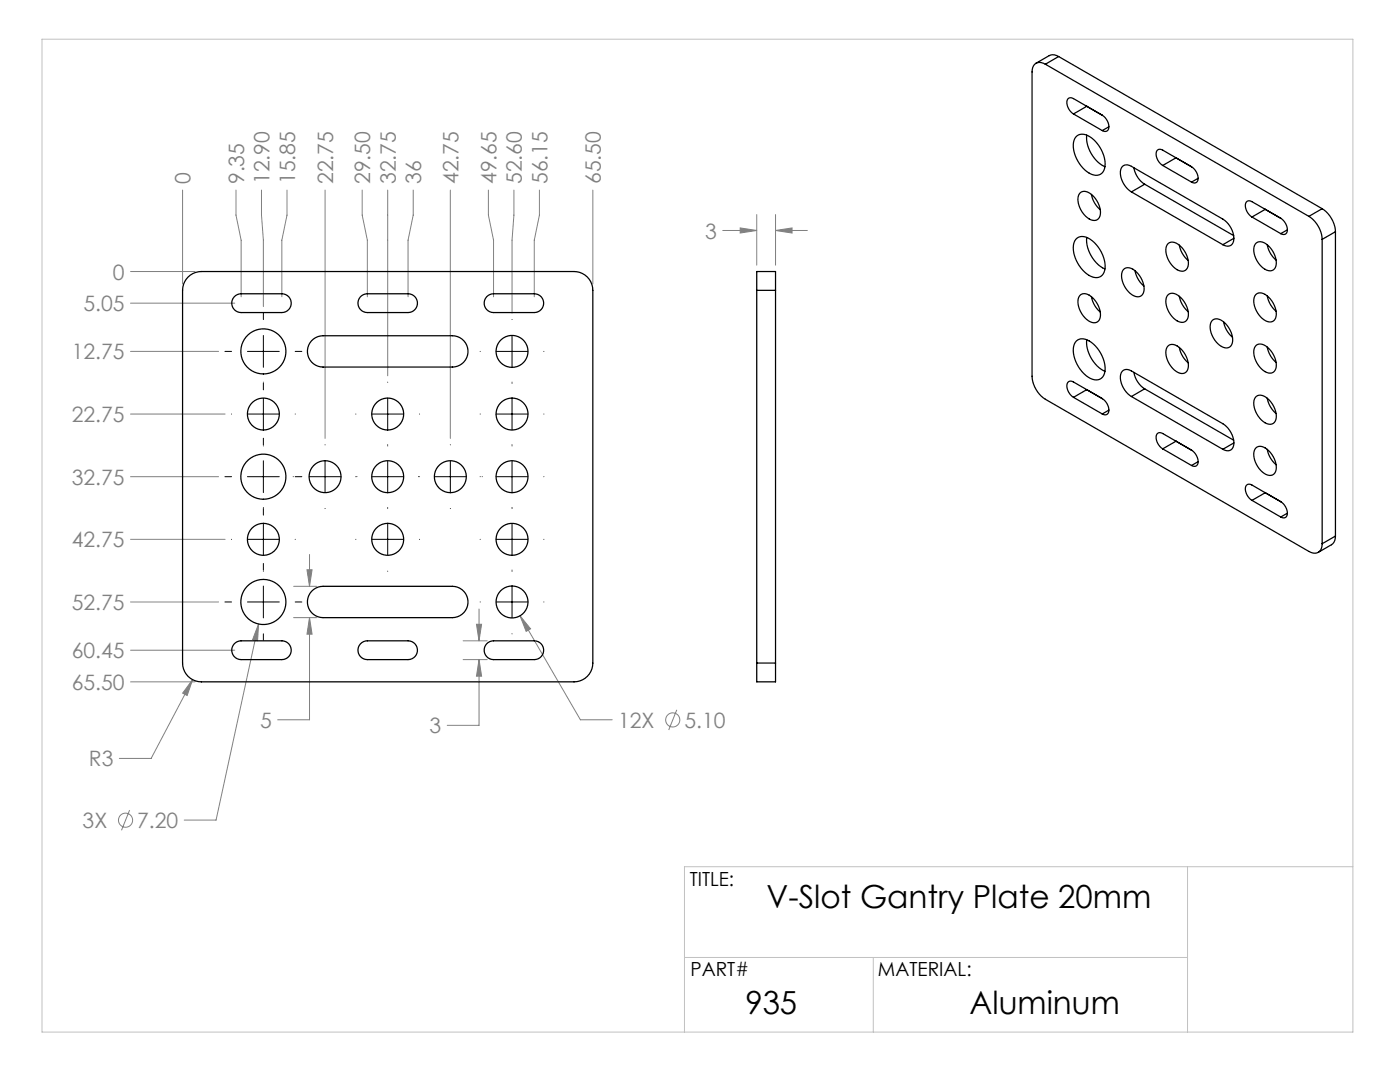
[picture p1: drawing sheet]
<svg xmlns="http://www.w3.org/2000/svg" width="279mm" height="216mm" viewBox="0 0 279 216" stroke-linecap="round" stroke-linejoin="round" font-family="sans-serif">
<g fill="none" stroke="#808080" stroke-width=".2">
<path d="M36.4 37.9v18.8M47.1 37.9v5l1 5v11.3M52.2 37.9v5l.4 5v13.3M57.3 37.9v5l-1.1 5v11.3M64.9 37.9v49.6M72.3 37.9v5l1 5v11.3M77.4 37.9v37.1M82.5 37.9v5l-1.1 5v11.3M89.9 37.9v49.6M97.5 37.9v5l1 5v11.3M102.6 37.9v5l-.4 5v14.6M107.7 37.9v5l-1.1 5v11.3"/>
<path d="M118.3 37.9v18.8M26 54.2h12.9M144.2 46h6.8M147.7 45.5l3.3 .5-3.3 .5zM151 42.8v10.1M154.8 46l3.3-.5v1zM154.8 42.8v10.1M154.8 46h6.3M26 60.5h20.9M26 70.1h17.6M26 82.6h18.9M26 95.1h17.6"/>
<path d="M26 107.6h18.9M58.6 117h4.6M61.3 113.7h1l-.5 3.3zM61.8 110.6v6.4M26 120.1h17.6M26 129.7h20.9M26 136.1h12.9M38.4 135.6l-1.1 3.2-.8-.5zM38.4 135.6l-8.2 15.7h-6.4M51.6 124.5l-.2 3.4-1-.3zM51.6 124.5l-8.5 39.1h-6.3M58.6 123.2h4.6"/>
<path d="M61.8 123.2l.5 3.3h-1zM61.8 123.2v20.4h-6.4M92.4 127.9h4.8M92.4 131.6h4.8M95.1 124.6h1l-.5 3.3zM95.6 131.6l.5 3.3h-1zM95.6 131.6v13.1h-6.3M95.6 121.5v6.4M103.8 122.9l2.1 2.6-.9 .5zM103.8 122.9l12 20.7h6.4M135.1 141.6l-1.6 4.1M25.9 161.6l-1.6 4.1"/>
<circle cx="134.3" cy="143.7" r="1.41"/>
<circle cx="25.1" cy="163.7" r="1.41"/>
</g>
<g fill="none" stroke="#000" stroke-width=".2">
<path d="M44.9 70.1h1.3M49.4 70.1h6.3M52.6 62.4v1.4M52.6 66.9v6.4M52.6 76.3h.1M52.6 76.5v1.3M52.6 79.4v6.4M58.9 70.1h1.3M77.4 76.3h.1M77.4 79.4v6.4M95.8 70.1h.1M99 70.1h6.4"/>
<path d="M102.2 63.8h.1M102.2 66.9v6.4M102.2 76.3h.1M102.2 76.5h.1M102.2 79.4v6.4M108.5 70.1h.1M44.9 95.1h1.3M46.2 82.6h.1M49.4 95.1h6.3M49.4 82.6h6.3M52.6 87.4v1.4M52.6 89h.1"/>
<path d="M52.6 91.9v6.4M58.5 95.1h.1M58.9 95.1h1.3M58.9 82.6h.1M61.7 95.1h6.3M64.9 88.8h.1M64.9 91.9v6.4M71 95.1h.1M71 82.6h.1M71.2 95.1h.1M74.2 95.1h6.3M74.2 82.6h6.3"/>
<path d="M77.4 88.8h.1M77.4 89h.1M77.4 91.9v6.4M83.5 95.1h.1M83.7 95.1h.1M83.7 82.6h.1M86.7 95.1h6.3M89.9 88.8h.1M89.9 91.9v6.4M95.8 95.1h.1M95.8 82.6h.1M96.2 95.1h.1"/>
<path d="M99 95.1h6.4M99 82.6h6.4M102.2 88.8h.1M102.2 89h.1M102.2 91.9v6.4M108.5 95.1h.1M108.5 82.6h.1M46.2 107.6h.1M49.4 107.6h6.3M52.6 101.3h.1M52.6 101.5v1.3M52.6 104.4v6.4"/>
<path d="M52.6 112.4v1.4M52.6 114h.1M52.6 116.9v6.4M58.9 107.6h.1M64.9 101.5h.1M71 107.6h.1M74.2 107.6h6.3M77.4 101.3h.1M77.4 101.5h.1M77.4 104.4v6.4M77.4 114h.1M83.7 107.6h.1"/>
<path d="M89.9 101.5h.1M95.8 107.6h.1M99 107.6h6.4M102.2 101.3h.1M102.2 101.5h.1M102.2 104.4v6.4M102.2 113.8h.1M102.2 114h.1M102.2 116.9v6.4M108.5 107.6h.1M44.9 120.1h1.3M49.4 120.1h6.3"/>
<path d="M52.6 126.5v1.3M58.9 120.1h1.3M95.8 120.1h.1M99 120.1h6.4M102.2 126.5h.1M108.5 120.1h.1"/>
</g>
<path d="M8.4 7.8h261.6v198.1h-261.6zM237 172.9v33M270 172.9h-133.4v33M136.6 191h100.4M174.3 191v14.9" fill="none" stroke="#c0c0c0" stroke-width=".2"/>
<path d="M38.4 135.6l-1.9 2.7 .8 .5zM95.1 124.6h1l-.5 3.3zM95.6 131.6l.5 3.3h-1zM61.3 113.7h1l-.5 3.3zM61.8 123.2l.5 3.3h-1zM103.8 122.9l1.2 3.1 .9-.5zM51.6 124.5l-1.2 3.1 1 .3zM147.7 45.5l3.3 .5-3.3 .5zM154.8 46l3.3-.5v1z" fill="#808080"/>
<g fill="none" stroke="#000" stroke-width=".25">
<path d="M208.6 12.8a1.62 1.62 0 0 0-1.9-.2 1.62 1.62 0 0 0-.7 1.7v60.8a5.9 5.9 0 0 0 2.6 4.6l52.6 30.3a1.62 1.62 0 0 0 1.9 .2 1.62 1.62 0 0 0 .8-1.7M208.6 12.8l52.6 30.4M211.3 11.3a1.95 1.95 0 0 0-1.9-.2l-2.7 1.5M211.3 11.3l-2.7 1.5M211.3 11.3l52.6 30.3M214.2 22.7a2.53 2.53 0 0 1-1.1-2.9 .79 .79 0 0 1 1.1-.1l5.8 3.3M214.2 22.7l5.8 3.4M214.7 27.4a2.09 2.09 0 0 1 2.9-.1 6.4 6.4 0 0 1 2.7 6.6 1.86 1.86 0 0 1-2.9 .7 6.6 6.6 0 0 1-3.1-6.6zM215.6 38.4a2.03 2.03 0 0 1 2.7 .8 4.2 4.2 0 0 1 1.1 4.2 1.5 1.5 0 0 1-2.4 0 4.2 4.2 0 0 1-1.6-4.7zM216.9 21.2l-2.7 1.5M216.9 27a6.7 6.7 0 0 0 3.6 6.3M217.8 38.8a5.2 5.2 0 0 0 1.8 3.1"/>
<path d="M220 23a2.53 2.53 0 0 1 1.1 3 .79 .79 0 0 1-1.1 .1M221.3 25.3l-1.3 .8M225.8 38.3a4.4 4.4 0 0 1-2-4.8 1.3 1.3 0 0 1 2-.3l18.2 10.5a4.4 4.4 0 0 1 2.1 4.8 1.3 1.3 0 0 1-2.1 .3M225.8 38.3l18.2 10.5M226.3 33.5a5 5 0 0 0 2.1 3.3M228.4 36.8l-2.6 1.5M228.4 36.8l17.8 10.2M232 33a2.53 2.53 0 0 1-1.1-2.9 .79 .79 0 0 1 1.1-.1l5.8 3.3M232 33l5.8 3.3M234.7 31.5l-2.7 1.5M237.8 33.3a2.53 2.53 0 0 1 1.1 2.9 .79 .79 0 0 1-1.1 .1M239.1 35.6l-1.3 .7"/>
<path d="M37.5 55.3a3.8 3.8 0 0 1 2.7-1.1h74.4a3.8 3.8 0 0 1 3.7 3.7v74.4a3.8 3.8 0 0 1-3.7 3.8h-74.4a3.8 3.8 0 0 1-3.8-3.8v-74.4a3.7 3.7 0 0 1 1.1-2.6zM46.7 59.2a1.87 1.87 0 0 1 1.4-.6h8.1a1.88 1.88 0 0 1 1.9 1.9 1.88 1.88 0 0 1-1.9 1.9h-8.1a1.88 1.88 0 0 1-1.7-1.1 1.88 1.88 0 0 1 .3-2.1zM71.9 59.2a1.87 1.87 0 0 1 1.4-.6h8.1a1.88 1.88 0 0 1 1.9 1.9 1.88 1.88 0 0 1-1.9 1.9h-8.1a1.88 1.88 0 0 1-1.7-1.1 1.88 1.88 0 0 1 .3-2.1zM97.1 59.2a1.87 1.87 0 0 1 1.4-.6h8.1a1.88 1.88 0 0 1 1.9 1.9 1.88 1.88 0 0 1-1.9 1.9h-8.1a1.88 1.88 0 0 1-1.7-1.1 1.88 1.88 0 0 1 .3-2.1zM151 57.9v-3.7h3.8v3.7M151 57.9h3.8M151 57.9v74.4M154.8 57.9v74.4M214.7 47.8a2.09 2.09 0 0 1 2.9-.1 6.4 6.4 0 0 1 2.7 6.6 1.86 1.86 0 0 1-2.9 .7 6.6 6.6 0 0 1-3.1-6.6zM215.5 59a1.81 1.81 0 0 1 2.6 .4 4.2 4.2 0 0 1 1.2 4.5 1.64 1.64 0 0 1-2.5-.2 4.4 4.4 0 0 1-1.5-4.5zM216.9 47.4a6.7 6.7 0 0 0 3.6 6.3M217.8 59.2a5.2 5.2 0 0 0 1.8 3.1"/>
<path d="M224.2 53.8a1.81 1.81 0 0 1 2.6 .5 4.2 4.2 0 0 1 1.2 4.4 1.64 1.64 0 0 1-2.5-.2 4.4 4.4 0 0 1-1.5-4.5zM226.5 54a5.2 5.2 0 0 0 1.8 3.1M233.2 58.8a2.03 2.03 0 0 1 2.6 .7 4.2 4.2 0 0 1 1.2 4.2 1.5 1.5 0 0 1-2.4 .1 4.2 4.2 0 0 1-1.6-4.8zM233.2 48.6a2.03 2.03 0 0 1 2.6 .7 4.2 4.2 0 0 1 1.2 4.2 1.5 1.5 0 0 1-2.4 .1 4.2 4.2 0 0 1-1.6-4.8zM235.4 48.9a5.2 5.2 0 0 0 1.7 3.1M235.4 59.1a5.2 5.2 0 0 0 1.7 3.1M246.2 47.5l-2.2 1.3M249.9 43.3a2.53 2.53 0 0 1-1.2-3 .79 .79 0 0 1 1.2-.1l5.7 3.4M249.9 43.3l5.7 3.3M250.6 58.8a1.81 1.81 0 0 1 2.6 .5 4.2 4.2 0 0 1 1.2 4.5 1.64 1.64 0 0 1-2.5-.2 4.4 4.4 0 0 1-1.5-4.5zM250.7 48.5a2.03 2.03 0 0 1 2.6 .8 4.2 4.2 0 0 1 1.2 4.1 1.5 1.5 0 0 1-2.4 .1 4.2 4.2 0 0 1-1.6-4.8zM252.5 41.8l-2.6 1.5"/>
<path d="M252.9 48.8a5.2 5.2 0 0 0 1.8 3.1M252.9 59a5.2 5.2 0 0 0 1.8 3.1M255.6 43.6a2.53 2.53 0 0 1 1.1 2.9 .79 .79 0 0 1-1.1 .1M256.9 45.9l-1.3 .7M261.2 43.2a5.9 5.9 0 0 1 2.7 4.6M263.9 41.6a5.9 5.9 0 0 1 2.6 4.6M263.9 47.8v60.7M263.9 41.6l-2.7 1.6M266.5 46.2l-2.6 1.6M266.5 46.2v60.8M62.2 68a3.1 3.1 0 0 1 2.3-1h25.8a3.1 3.1 0 0 1 3.1 3.1 3.1 3.1 0 0 1-3.1 3.1h-25.8a3.1 3.1 0 0 1-2.9-1.8 3.1 3.1 0 0 1 .6-3.4zM214.2 79.3a2.53 2.53 0 0 1-1.1-3 .79 .79 0 0 1 1.1-.1l5.8 3.4"/>
<path d="M214.2 79.3l5.8 3.3M214.8 68a2.27 2.27 0 0 1 3 .3 6.6 6.6 0 0 1 2.6 6.2 1.8 1.8 0 0 1-2.8 1 6.7 6.7 0 0 1-3.3-6.4zM216.9 77.7l-2.7 1.6M216.9 67.8a6.7 6.7 0 0 0 3.6 6.3M220 79.5a2.53 2.53 0 0 1 1.1 3 .79 .79 0 0 1-1.1 .1M225.8 79.1a4.4 4.4 0 0 1-2-4.7 1.3 1.3 0 0 1 2-.4l18.2 10.5a4.4 4.4 0 0 1 2.1 4.8 1.3 1.3 0 0 1-2.1 .4M225.8 79.1l18.2 10.6M226.3 74.3a5 5 0 0 0 2.1 3.3M228.4 77.6l-2.6 1.5M228.4 77.6l17.8 10.2M233.1 69.1a1.81 1.81 0 0 1 2.5 .5 4.2 4.2 0 0 1 1.3 4.5 1.64 1.64 0 0 1-2.5-.3 4.4 4.4 0 0 1-1.5-4.5zM235.4 69.3a5.2 5.2 0 0 0 1.7 3.1"/>
<path d="M242 63.9a2.03 2.03 0 0 1 2.6 .7 4.2 4.2 0 0 1 1.2 4.2 1.5 1.5 0 0 1-2.4 .1 4.2 4.2 0 0 1-1.6-4.8zM244.2 64.2a5.2 5.2 0 0 0 1.8 3.1M250.7 68.9a2.03 2.03 0 0 1 2.6 .8 4.2 4.2 0 0 1 1.2 4.1 1.5 1.5 0 0 1-2.4 .1 4.2 4.2 0 0 1-1.6-4.8zM250.7 79.1a2.03 2.03 0 0 1 2.6 .8 4.2 4.2 0 0 1 1.2 4.1 1.5 1.5 0 0 1-2.4 .1 4.2 4.2 0 0 1-1.6-4.8zM252.9 69.3a5.2 5.2 0 0 0 1.8 3M252.9 79.5a5.2 5.2 0 0 0 1.8 3M221.3 81.8l-1.3 .8M232 89.6a2.53 2.53 0 0 1-1.1-3 .79 .79 0 0 1 1.1-.1l5.8 3.3M232 89.6l5.8 3.3M234.7 88l-2.7 1.6M237.8 89.8a2.53 2.53 0 0 1 1.1 3 .79 .79 0 0 1-1.1 .1M239.1 92.1l-1.3 .8"/>
<path d="M246.2 88.4l-2.2 1.3M249.9 99.8a2.53 2.53 0 0 1-1.2-2.9 .79 .79 0 0 1 1.2-.1l5.7 3.3M249.9 99.8l5.7 3.4M250.6 89.4a1.81 1.81 0 0 1 2.6 .5 4.2 4.2 0 0 1 1.2 4.5 1.63 1.63 0 0 1-2.5-.2 4.4 4.4 0 0 1-1.5-4.5zM252.5 98.3l-2.6 1.5M252.9 89.7a5.2 5.2 0 0 0 1.8 3M62.2 118a3.1 3.1 0 0 1 2.3-1h25.8a3.1 3.1 0 0 1 3.1 3.1 3.1 3.1 0 0 1-3.1 3.1h-25.8a3.1 3.1 0 0 1-2.9-1.8 3.1 3.1 0 0 1 .6-3.4zM255.6 100.1a2.53 2.53 0 0 1 1.1 3 .79 .79 0 0 1-1.1 .1M256.9 102.4l-1.3 .8M266.5 107a1.81 1.81 0 0 1-.8 1.7l-2.6 1.5M266.5 107l-2.6 1.5M46.7 128.5a1.88 1.88 0 0 1 1.4-.6h8.1a1.88 1.88 0 0 1 1.9 1.8 1.88 1.88 0 0 1-1.9 1.9h-8.1a1.87 1.87 0 0 1-1.7-1.1 1.87 1.87 0 0 1 .3-2z"/>
<path d="M71.9 128.5a1.88 1.88 0 0 1 1.4-.6h8.1a1.88 1.88 0 0 1 1.9 1.8 1.88 1.88 0 0 1-1.9 1.9h-8.1a1.87 1.87 0 0 1-1.7-1.1 1.87 1.87 0 0 1 .3-2zM97.1 128.5a1.88 1.88 0 0 1 1.4-.6h8.1a1.88 1.88 0 0 1 1.9 1.8 1.88 1.88 0 0 1-1.9 1.9h-8.1a1.87 1.87 0 0 1-1.7-1.1 1.87 1.87 0 0 1 .3-2zM151 132.3v3.8h3.8v-3.8M151 132.3h3.8"/>
<circle cx="52.6" cy="70.1" r="4.5"/>
<circle cx="102.2" cy="70.1" r="3.2"/>
<circle cx="52.6" cy="82.6" r="3.2"/>
<circle cx="52.6" cy="95.1" r="4.5"/>
<circle cx="64.9" cy="95.1" r="3.2"/>
<circle cx="77.4" cy="82.6" r="3.2"/>
<circle cx="77.4" cy="95.1" r="3.2"/>
<circle cx="89.9" cy="95.1" r="3.2"/>
<circle cx="102.2" cy="82.6" r="3.2"/>
<circle cx="102.2" cy="95.1" r="3.2"/>
<circle cx="52.6" cy="107.6" r="3.2"/>
<circle cx="77.4" cy="107.6" r="3.2"/>
<circle cx="102.2" cy="107.6" r="3.2"/>
<circle cx="52.6" cy="120.1" r="4.5"/>
<circle cx="102.2" cy="120.1" r="3.2"/>
</g>
<g font-size="6.3">
<text x="153" y="181.3">V-Slot Gantry Plate 20mm</text>
<text x="148.8" y="202.3">935</text>
<text x="193.5" y="202.3">Aluminum</text>
</g>
<g font-size="4.2" fill="#808080">
<text x="38" y="36.8" transform="rotate(-90 38 36.8)">0</text>
<text x="48.7" y="36.8" transform="rotate(-90 48.7 36.8)">9.35</text>
<text x="53.8" y="36.8" transform="rotate(-90 53.8 36.8)">12.90</text>
<text x="58.9" y="36.8" transform="rotate(-90 58.9 36.8)">15.85</text>
<text x="66.5" y="36.8" transform="rotate(-90 66.5 36.8)">22.75</text>
<text x="73.9" y="36.8" transform="rotate(-90 73.9 36.8)">29.50</text>
<text x="79" y="36.8" transform="rotate(-90 79 36.8)">32.75</text>
<text x="84.1" y="36.8" transform="rotate(-90 84.1 36.8)">36</text>
<text x="91.5" y="36.8" transform="rotate(-90 91.5 36.8)">42.75</text>
<text x="99.1" y="36.8" transform="rotate(-90 99.1 36.8)">49.65</text>
<text x="104.2" y="36.8" transform="rotate(-90 104.2 36.8)">52.60</text>
<text x="109.3" y="36.8" transform="rotate(-90 109.3 36.8)">56.15</text>
<text x="119.9" y="36.8" transform="rotate(-90 119.9 36.8)">65.50</text>
<text x="140.7" y="47.6">3</text>
<text x="22.5" y="55.8">0</text>
<text x="16.7" y="62.1">5.05</text>
<text x="14.3" y="71.7">12.75</text>
<text x="14.3" y="84.2">22.75</text>
<text x="14.3" y="96.7">32.75</text>
<text x="14.3" y="109.2">42.75</text>
<text x="14.3" y="121.7">52.75</text>
<text x="14.3" y="131.4">60.45</text>
<text x="14.3" y="137.7">65.50</text>
<text x="51.9" y="145.2">5</text>
<text x="85.7" y="146.3">3</text>
<text x="123.4" y="145.2">12X</text>
<text x="136.6" y="145.2">5.10</text>
<text x="17.7" y="152.9">R3</text>
<text x="16.5" y="165.2">3X</text>
<text x="27.4" y="165.2">7.20</text>
</g>
<g font-size="3.9">
<text x="137.7" y="176.8">TITLE:</text>
<text x="137.8" y="194.8">PART#</text>
<text x="175.2" y="194.8">MATERIAL:</text>
</g>
</svg>
